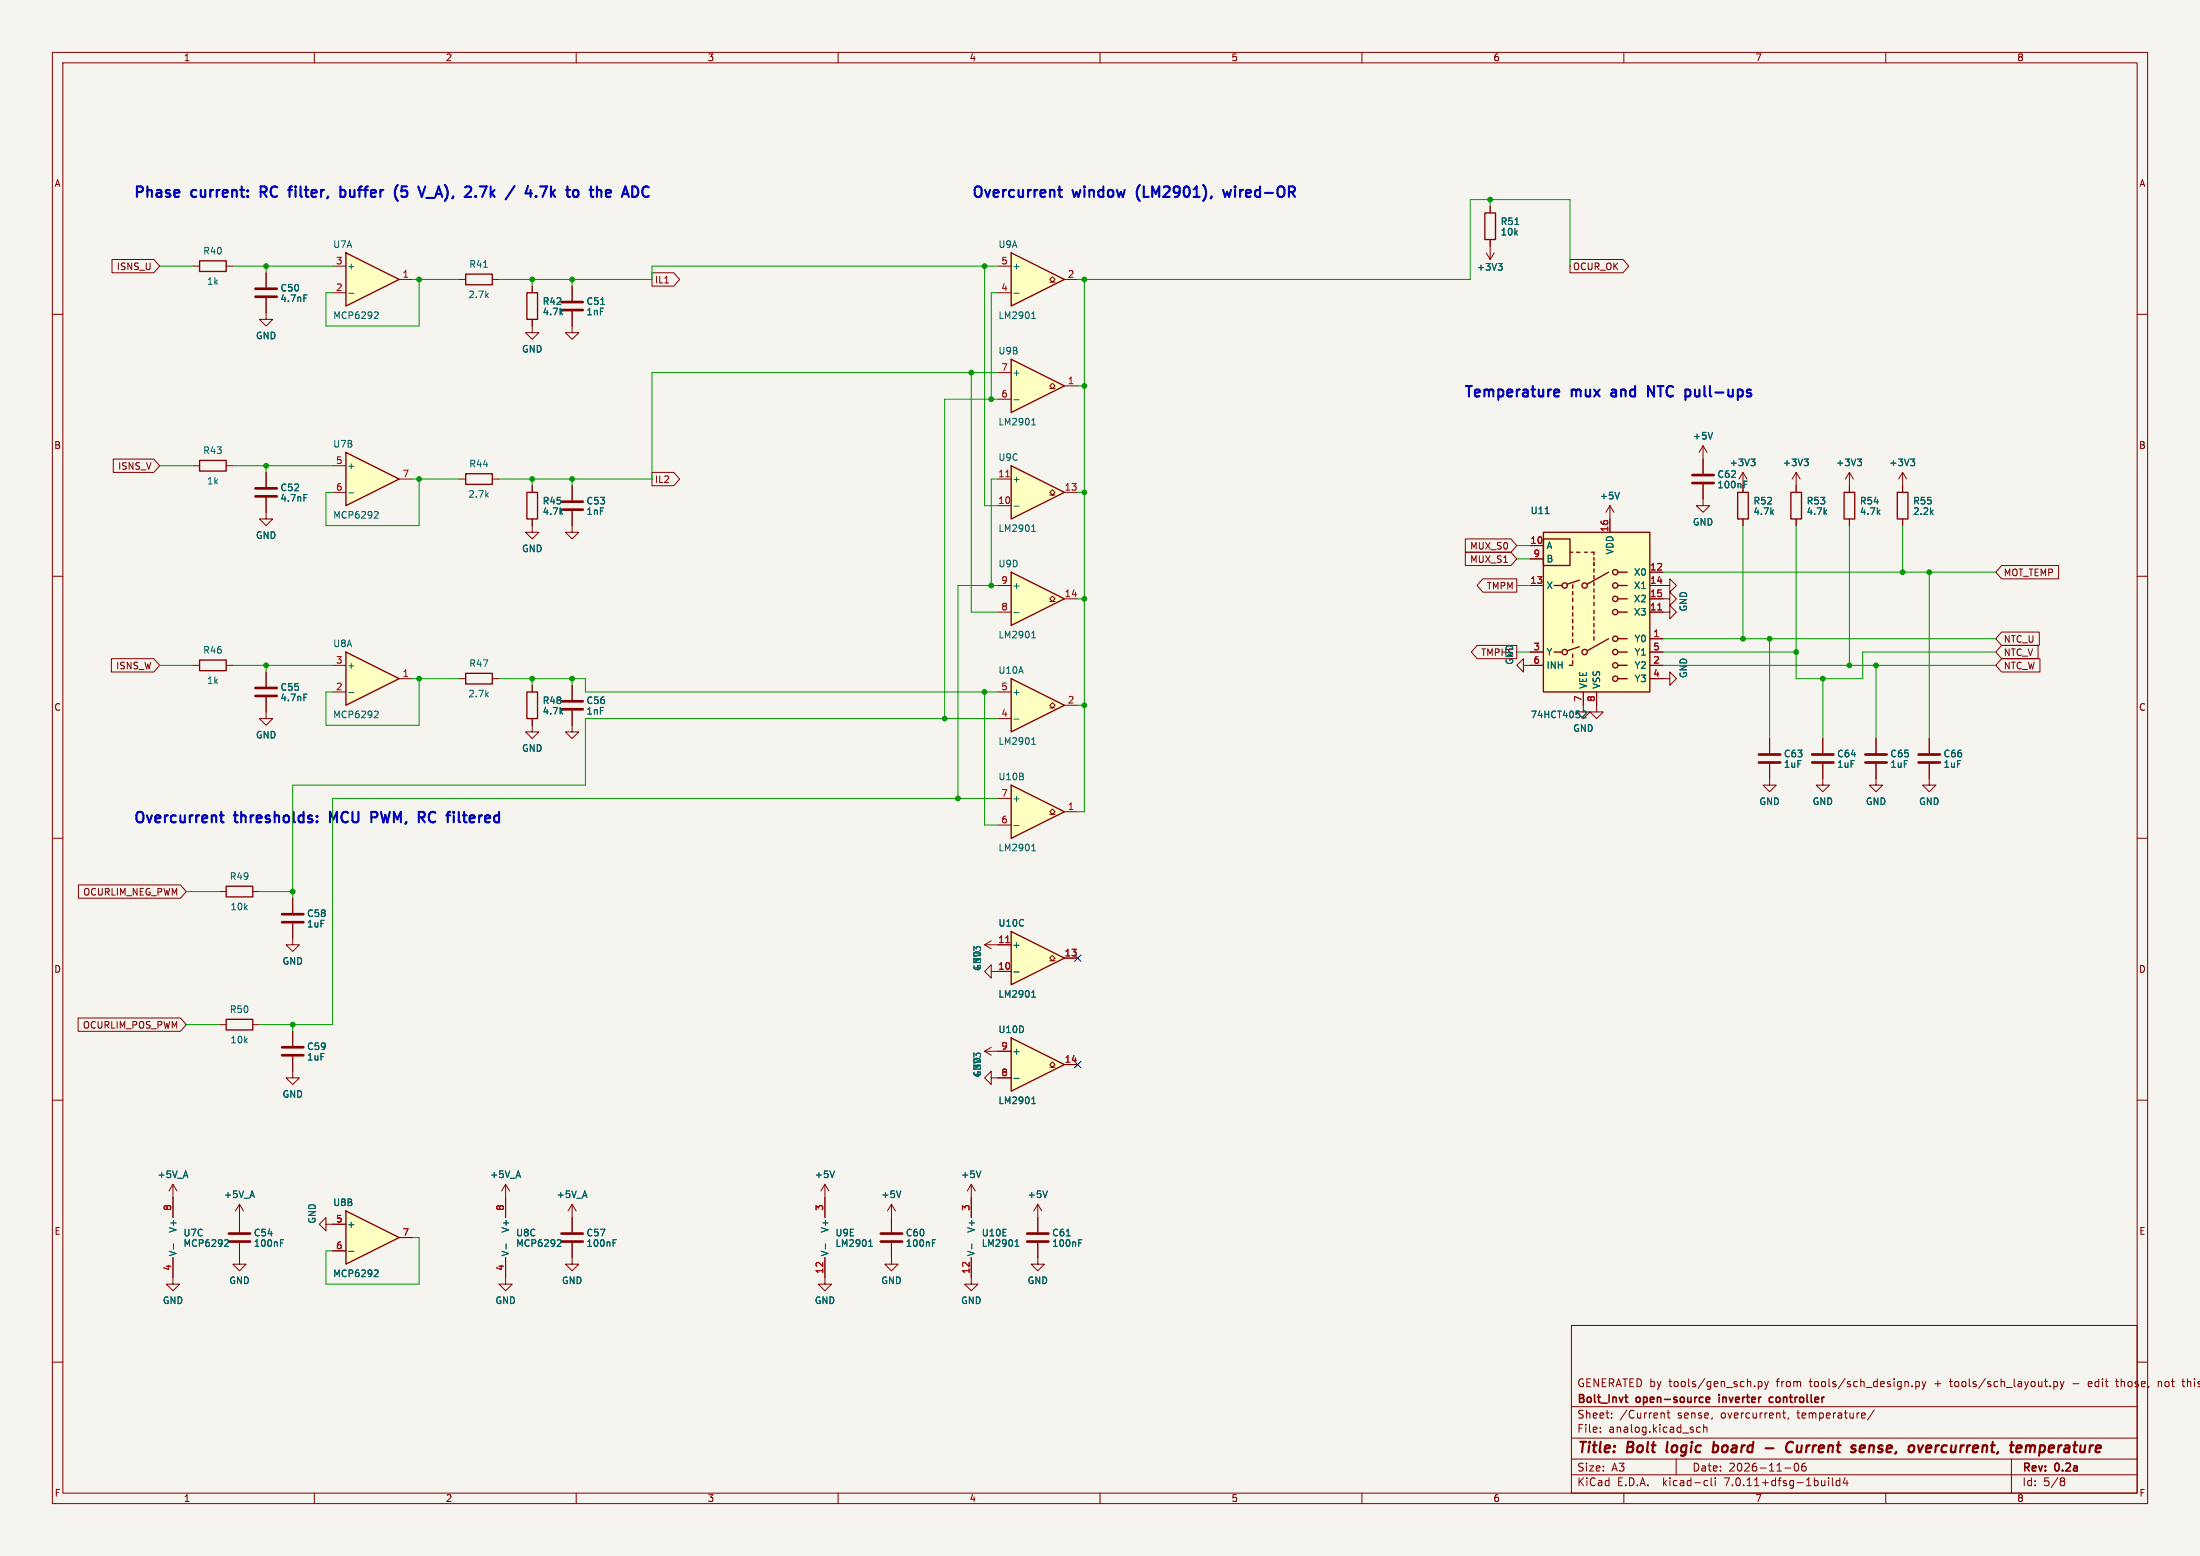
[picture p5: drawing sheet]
<svg xmlns="http://www.w3.org/2000/svg" width="420mm" height="297mm" viewBox="0 0 420 297" stroke-linecap="round" stroke-linejoin="round" font-family="sans-serif">
<path d="M0 0h420v297h-420z" fill="#f5f4ef" stroke="#f5f4ef" stroke-width=".19"/>
<g fill="none" stroke="#840000" stroke-width=".19">
<path d="M10 10h400v277h-400zM12 12h396v273h-396zM60 10v2M110 10v2M160 10v2M210 10v2M260 10v2M310 10v2M360 10v2M10 60h2M408 60h2M10 110h2"/>
<path d="M408 110h2M10 160h2M408 160h2M10 210h2M408 210h2M10 260h2M198.1 240v1.3h1.3l-1.3 1.3-1.3-1.3h1.3M300 253h108v32h-108zM408 260h2M300 278.5h108M300 274.5h108M300 268.5h108"/>
<path d="M305.5 273.2v.2M305.5 272.5v.1M307.7 270.5v.2M307.7 269.8v.1M317.3 269.7l.4 .1v.1v.8M318.2 269.7h.6M318.4 269.2v1.3l.4 .2M320 278.5v3M324.6 272.5l-.4-.1-.3 .3 .1 .6h.6M325.2 272.5l.2-.1 .4 .1 .1 .9M325.2 271.9v1.5M335.7 263.7v1.5"/>
<path d="M335.7 263.8l.4-.1 .3 .3-.2 .6h-.5M336.9 263.7l.3 1M337.2 264.7l-.3 .5M337.6 263.7l-.4 1M340.3 269.7h.6M340.5 269.2v1.3l.4 .2M341.4 270.6l-.1 .3M342.7 279.4l.2-.1a.8 .8 0 0 1 .5 .7 .8 .8 0 0 1-.5 .8 1 1 0 0 1-.2-1.4zM344.7 279.3a.59 .59 0 0 0-.8 .6v.6l.2 .2 .4 .1 .2-.2 .1-.5-.1-.2h-.5l-.3 .2M355.9 269.7l.2 .3-.7 .2M356 270.6l-.1 .1M357.8 269.1l-1.3 1.9"/>
<path d="M365 264.5v.2M365.7 263.8l.5-.1 .2 .3-.1 .6h-.6M365.7 263.7v1.5M366.9 263.7l.4 1M367.3 264.7l-.4 .5M367.7 263.7l-.4 1M384 278.5v6.5M391.4 264.5v.2M392.1 263.8l.4-.1 .3 .3-.1 .6h-.6M392.1 263.7v1.5M393.3 263.7l.4 1M393.7 264.7l-.4 .5"/>
<path d="M394 263.7l-.3 1M395.7 264.1h1.2M399.2 263.7h-.3l-.2 .2v.7l.5 .1M399.4 264l-.7 .2M403.9 263.7h.5M404.1 263.2v1.3l.3 .2M412 263.7v1M412.6 263.8l-.4-.1-.2 .1M416.5 263.7h.6M416.7 263.2v1.3l.4 .2M60 285v2M110 285v2"/>
<path d="M160 285v2M210 285v2M260 285v2M300 281.5h108M310 285v2M325.6 282.6l.4 .1M326 283.5l-.4 .1M326.7 282.1v1.3l.2 .2M327.4 282.1v.1M327.4 282.6v1M340.7 280.2h1.2M349.1 282.1v.1"/>
<path d="M349.1 282.6v1M349.8 282.1v1.3l.2 .2M351.2 282.7l-.4-.1-.3 .3 .2 .6h.5M351.2 282.1v1.5M352.2 282l-.3 1.1h.9M352.6 282.6v1M360 285v2M393.6 282.1h.3l.3 .3-.3 .3M393.6 282.7h.3M393.9 282.7l.2 .2 .1 .4-.3 .3h-.3"/>
</g>
<g fill="none" stroke="#840000" stroke-width=".4">
<path d="M318.3 275.2l-.1 1.9M327.1 276h.8M327.2 275.2l-.2 2M327.8 277a.66 .66 0 0 1-.8 .1M337.1 276.4h1.5M342.3 275.4a.88 .88 0 0 0-1 0 .88 .88 0 0 0-.3 .9 .69 .69 0 0 0 .3 .8 .69 .69 0 0 0 .8-.1M343.1 275.9v1.2h.6M355.4 275.9l.6 .1v.3l-1 .2M355.8 277.1l-.6 .1M367.1 275.9l-.6 1.3M368.6 276l-.5-.1-.3 .3-.1 .9h.8M368.7 276.3l-1 .2"/>
<path d="M386.8 276.1a.49 .49 0 0 1 .9 .1M386.8 275.9l-.1 1.3M387.7 276.2a.5 .5 0 0 1 .7-.2v1.2M387.7 276.2l-.2 1"/>
</g>
<path d="M310.2 266.7h.6M310.5 267.6l.3 .1M325.7 267.2l.7-.2-.1-.2-.4-.1-.2 .2 .1 .7h.5M328.2 266.2v.1M328.2 266.7v1M338.5 266.8l-.5-.1-.2 .3 .1 .6h.6" fill="none" stroke="#840000" stroke-width=".3"/>
<path d="M66 231.1l10.2 5.1-10.2 5.1z" fill="#ffffc2"/>
<g fill="none" stroke="#840000" stroke-width=".25">
<path d="M100.6 94h2v5.1h-2zM294.6 102.9h5.1v5.1h-5.1zM294.6 101.6h20.4v30.5h-20.4zM296.7 111.8h1.5M299.7 105.4h.5M300.2 111.6v.7M300.2 112.9v.6M300.2 114.2v.6M300.2 115.7v.6M300.2 117v.6M300.2 118.2v.7M300.2 119.5v.6"/>
<path d="M301 105.4h.6M301.5 110.7l-2.3 .8M302.5 105.4h.5M303.8 105.4h.5v.5M304.3 106.4v.5M304.3 107.3v.7M304.3 108.6v.6M304.3 109.9v.6M304.3 111.1v.7M304.3 112.4v.6M304.3 113.7v.6M304.3 114.9v.7"/>
<path d="M304.3 116.5v.6M304.3 117.7v.7M304.3 119v.6M307.1 109.2l-4.1 2.3M308.9 111.8h1.7M308.9 116.8h1.7M308.9 114.3h1.7M308.9 109.2h1.7M296.7 124.5h1.5M299.6 127h.6M300.2 120.8v.6M300.2 122v.7"/>
<path d="M300.2 124.8v.7M300.2 126.1v.6M301.5 123.4l-2.3 .8M304.3 120.3v.6M304.3 121.5v.7M307.1 121.9l-4.1 2.3M308.9 124.5h1.7M308.9 127h1.7M308.9 129.5h1.7M308.9 121.9h1.7M66 231.1l10.2 5.1-10.2 5.1z"/>
<circle cx="298.7" cy="111.8" r=".51"/>
<circle cx="302.5" cy="111.8" r=".51"/>
<circle cx="308.4" cy="114.3" r=".51"/>
<circle cx="308.4" cy="116.8" r=".51"/>
<circle cx="308.4" cy="111.8" r=".51"/>
<circle cx="308.4" cy="109.2" r=".51"/>
<circle cx="298.7" cy="124.5" r=".51"/>
<circle cx="302.5" cy="124.5" r=".51"/>
<circle cx="308.4" cy="129.5" r=".51"/>
<circle cx="308.4" cy="121.9" r=".51"/>
<circle cx="308.4" cy="127" r=".51"/>
<circle cx="308.4" cy="124.5" r=".51"/>
</g>
<g fill="none" stroke="#840000" stroke-width=".19">
<path d="M50.8 97.8v1.3h1.3l-1.3 1.2-1.3-1.2h1.3M101.6 99.1v2.5h1.3l-1.3 1.3-1.3-1.3h1.3M101.6 92.7v1.3M109.2 97.5v4.1h1.3l-1.3 1.3-1.3-1.3h1.3M109.2 92.7v2.8M307.3 96.5l-.7 1.3M307.3 96.5v5.1M307.3 96.5l.8 1.3M325.1 85.1l-.7 1.3M325.1 85.1v5.3M325.1 92.5v2.8M325.1 85.1l.8 1.3"/>
<path d="M332.7 90.2l-.7 1.2M332.7 90.2v2.5M332.7 90.2l.8 1.2M292.1 104.1h2.5M292.1 111.8h2.5M292.1 106.7h2.5M315 116.8h2.5M315 109.2h2.5M315 111.8h2.5M315 114.3h2.5M290.8 127v-1.3l-1.2 1.3 1.2 1.3v-1.3h3.8M292.1 124.5h2.5"/>
<path d="M302.3 132.1v2.5M304.8 132.1v3.8h1.3l-1.3 1.3-1.3-1.3h1.3M315 129.5h3.8v-1.2l1.2 1.2-1.2 1.3v-1.3M315 121.9h2.5M315 127h2.5M315 124.5h2.5M55.9 196.9v2.7M189.2 185.4v-1.2l-1.2 1.2 1.2 1.3v-1.3h1.3M55.9 201.7v2.8M62.2 233.7v-1.3l-1.2 1.3 1.2 1.2v-1.2h3.8M63.5 238.8h2.5M76.2 236.2h2.5"/>
<path d="M96.5 226.1v6.3M96.5 226.1l-.7 1.2M96.5 226.1l.8 1.2M157.5 228.6v3.8M170.2 229.9l-.8 1.2M170.2 229.9v2.5M170.2 229.9l.7 1.2M185.4 228.6v3.8M96.5 240v3.8M109.2 240v1.3h1.3l-1.3 1.3-1.3-1.3h1.3M157.5 240v5.1h1.2l-1.2 1.3-1.3-1.3h1.3M170.2 240v1.3h1.2l-1.2 1.3-1.3-1.3h1.3"/>
<path d="M185.4 240v5.1h1.3l-1.3 1.3-1.3-1.3h1.3"/>
</g>
<g fill="none" stroke="#006464" stroke-width=".19">
<path d="M295 98h.7M309.2 94l-.5 1.2M326.9 82.5l-.4 1.3M332.9 92.5h.5M332.9 91.8h.6M334.3 87.6h.7l-.4 .5M334.8 88.1l.2 .2v.3l-.2 .3M302.1 135.8l.5-.1 .2 .4-.8 .9h.8M66.6 238.9h.9M96.6 237.4v1M106.6 236.6l.4 .1 .1 .3-.8 .9h.8M157.6 237.4v1"/>
<path d="M165.8 237.9h.8M166 236.9l.2-.3v1.3M172 227.3l-.4 1.3M185.5 237.4v1M193.8 237.9h.7M193.9 236.9l.2-.3v1.3M71.7 242.4l.4 .1 .1 .3-.8 .9h.8"/>
</g>
<path d="M107.2 97.3h4.1M107.2 95.8h4.1M323.1 92.2h4.1M323.1 90.7h4.1M53.8 199.9h4.1M53.8 201.4h4.1" fill="none" stroke="#840000" stroke-width=".51"/>
<path d="M294.6 101.6h20.4v30.5h-20.4z" fill="#ffffc2" stroke="#ffffc2" stroke-width=".19"/>
<path d="M316.5 116.4h.7" fill="none" stroke="#a90000" stroke-width=".19"/>
<path d="M66 86.4l10.2 5-10.2 5.1z" fill="#ffffc2"/>
<path d="M66 86.4l10.2 5-10.2 5.1zM88.9 90.4h5.1v2.1h-5.1zM341.9 94h2v5.1h-2zM352 94h2.1v5.1h-2.1zM43.2 169.2h5.1v2h-5.1zM43.2 194.6h5.1v2h-5.1z" fill="none" stroke="#840000" stroke-width=".25"/>
<g fill="none" stroke="#840000" stroke-width=".19">
<path d="M63.5 88.9h2.5M63.5 94h2.5M76.2 91.4h2.5M87.6 91.4h1.3M94 91.4h1.2M342.9 90.2v3.8M342.9 99.1v1.2M342.9 90.2l-.8 1.2M342.9 90.2l.8 1.2M353.1 90.2l-.8 1.2M353.1 90.2v3.8M353.1 99.1v1.2"/>
<path d="M353.1 90.2l.7 1.2M317.5 111.8h1.3v-1.3l1.2 1.3-1.2 1.2v-1.2M337.8 141v2.8M337.8 145.8v2.8M348 141v2.8M348 145.8v2.8M358.1 145.8v4.1h1.3l-1.3 1.2-1.2-1.2h1.2M358.1 141v2.8M41.9 170.2h1.3M48.3 170.2h1.2M55.9 176.3v4h1.2l-1.2 1.3-1.3-1.3h1.3M55.9 171.5v2.7"/>
<path d="M189.2 179.6l-1.2 .7M41.9 195.6h1.3M48.3 195.6h1.2M188 180.3l1.2 .8M188 180.3h2.5M189.2 199.9l-1.2 .8M55.9 204.5v1.2h1.2l-1.2 1.3-1.3-1.3h1.3M188 200.7l1.2 .7M188 200.7h2.5M189.2 205.7v-1.2l-1.2 1.2 1.2 1.3v-1.3h1.3M33 226.1l-.7 1.2M33 226.1v6.3"/>
<path d="M33 226.1l.8 1.2M45.7 237.2v4.1h1.3l-1.3 1.3-1.3-1.3h1.3M45.7 229.9v5.3M45.7 229.9l-.7 1.2M45.7 229.9l.8 1.2M109.2 229.9l-.7 1.2M109.2 229.9v5.3M109.2 237.2v2.8M109.2 229.9l.8 1.2M157.5 226.1l-.8 1.2M157.5 226.1v2.5M157.5 226.1l.7 1.2"/>
<path d="M170.2 232.4v2.8M170.2 237.2v2.8M185.4 226.1l-.7 1.2M185.4 226.1v2.5M185.4 226.1l.8 1.2M33 240v5.1h1.3l-1.3 1.3-1.3-1.3h1.3"/>
</g>
<g fill="none" stroke="#006464" stroke-width=".19">
<path d="M66.6 94.1h.9M71.7 97.6l.4 .1 .1 .3-.8 .9h.8M344.4 87.6h.8l-.4 .5M345 88.1l.2 .2v.3l-.2 .3M354.6 87.6h.8l-.5 .5M355.1 88.1l.3 .2v.3l-.3 .3M186.4 181.1l-.5-.4v.8M186.4 180.9l.2-.2h.3l.3 .2M186.4 201.4l-.5-.4v.8M186.4 201.3l.2-.3h.3l.3 .3M33.1 237.4v1M43.1 236.6l.4 .1 .1 .3-.8 .9h.8"/>
<path d="M53.5 237.2h.5M53.5 236.6h.6M117 237.2h.5M117 236.6h.6M159.3 223.5l-.4 1.3M178 237.2h.4M178 236.6h.6M187.2 223.5l-.4 1.3"/>
</g>
<g fill="none" stroke="#840000" stroke-width=".51">
<path d="M335.8 145.5h4.1M335.8 144h4.1M345.9 145.5h4.1M345.9 144h4.1M356.1 145.5h4.1M356.1 144h4.1M53.8 176h4.1M53.8 174.5h4.1M43.7 237h4.1M43.7 235.5h4.1M107.2 237h4.1M107.2 235.5h4.1"/>
<path d="M168.1 237h4.1M168.1 235.5h4.1"/>
</g>
<path d="M193 177.8l10.2 5.1-10.2 5.1z" fill="#ffffc2"/>
<path d="M193 177.8l10.2 5.1-10.2 5.1z" fill="none" stroke="#840000" stroke-width=".25"/>
<path d="M190.5 185.4h2.5M190.5 180.3h2.5M200.4 183.4h.5l-.5-.5 .5-.5 .5 .5-.5 .5h.5M203.2 182.9h2.5M198.1 229.9v5.3M198.1 237.2v2.8M198.1 229.9l-.7 1.2M198.1 229.9l.8 1.2" fill="none" stroke="#840000" stroke-width=".19"/>
<path d="M193.6 185.5h.9M197 190.3h.7M197.1 189.4l.2-.3v1.2M199.9 227.3l-.4 1.3M203.6 235.9h.7M205.9 237.2h.5M205.9 236.6h.6" fill="none" stroke="#006464" stroke-width=".19"/>
<path d="M192 179.9h.7" fill="none" stroke="#a90000" stroke-width=".19"/>
<path d="M196.1 237h4.1M196.1 235.5h4.1" fill="none" stroke="#840000" stroke-width=".51"/>
<path d="M193 198.1l10.2 5.1-10.2 5.1z" fill="#ffffc2"/>
<path d="M193 198.1l10.2 5.1-10.2 5.1z" fill="none" stroke="#840000" stroke-width=".25"/>
<path d="M190.5 205.7h2.5M190.5 200.7h2.5M200.4 203.7h.5l-.5-.5 .5-.5 .5 .5-.5 .5h.5M203.2 203.2h2.5" fill="none" stroke="#840000" stroke-width=".19"/>
<path d="M193.6 205.8h.9M197 210.7h.7M197.1 209.7l.2-.3v1.3" fill="none" stroke="#006464" stroke-width=".19"/>
<path d="M193 109.2l10.2 5.1-10.2 5.1z" fill="#ffffc2"/>
<path d="M283.5 40.6h2v5.1h-2zM331.7 94h2.1v5.1h-2.1zM193 109.2l10.2 5.1-10.2 5.1z" fill="none" stroke="#840000" stroke-width=".25"/>
<path d="M284.5 39.4v1.2M283.7 48.3l.8 1.2M284.5 45.7v3.8M285.2 48.3l-.7 1.2M325.1 95.3v1.2h1.3l-1.3 1.3-1.3-1.3h1.3M332.7 99.1v1.2M190.5 116.8h2.5M190.5 111.8h2.5M200.4 114.8h.5l-.5-.5 .5-.5 .5 .5-.5 .5h.5M203.2 114.3h2.5M317.5 114.3h1.3v-1.3l1.2 1.3-1.2 1.3v-1.3M317.5 116.8h1.3v-1.2l1.2 1.2-1.2 1.3v-1.3" fill="none" stroke="#840000" stroke-width=".19"/>
<path d="M286 50.3h.8l-.4 .5M286.5 50.8l.3 .2v.3l-.3 .3M289.2 42.9h.7M193.6 116.9h.9M197 121.8h.7M197.1 120.8l.2-.3v1.3" fill="none" stroke="#006464" stroke-width=".19"/>
<path d="M193 48.3l10.2 5-10.2 5.1z" fill="#ffffc2"/>
<path d="M193 48.3l10.2 5-10.2 5.1z" fill="none" stroke="#840000" stroke-width=".25"/>
<path d="M190.5 55.9h2.5M190.5 50.8h2.5M200.4 53.8h.5l-.5-.5 .5-.5 .5 .5-.5 .5h.5M203.2 53.3h2.5M302.3 134.6v1.3h1.2l-1.2 1.3-1.3-1.3h1.3" fill="none" stroke="#840000" stroke-width=".19"/>
<path d="M193.6 56h.9M197.1 59.8l.2-.3v1.3M197 60.8h.7" fill="none" stroke="#006464" stroke-width=".19"/>
<path d="M193 129.5l10.2 5.1-10.2 5.1z" fill="#ffffc2"/>
<path d="M193 129.5l10.2 5.1-10.2 5.1z" fill="none" stroke="#840000" stroke-width=".25"/>
<path d="M190.5 137.2h2.5M190.5 132.1h2.5M200.4 135.1h.5l-.5-.5 .5-.5 .5 .5-.5 .5h.5M203.2 134.6h2.5M96.5 243.8v1.3h1.3l-1.3 1.3-1.3-1.3h1.3" fill="none" stroke="#840000" stroke-width=".19"/>
<path d="M193.6 137.3h.9M197 142.1h.7M197.1 141.1l.2-.3v1.3" fill="none" stroke="#006464" stroke-width=".19"/>
<path d="M193 149.9l10.2 5-10.2 5.1z" fill="#ffffc2"/>
<path d="M193 149.9l10.2 5-10.2 5.1z" fill="none" stroke="#840000" stroke-width=".25"/>
<path d="M190.5 157.5h2.5M190.5 152.4h2.5M200.4 155.4h.5l-.5-.5 .5-.5 .5 .5-.5 .5h.5M203.2 154.9h2.5" fill="none" stroke="#840000" stroke-width=".19"/>
<path d="M193.6 157.6h.9M197 162.4h.7M197.1 161.4l.2-.3v1.3" fill="none" stroke="#006464" stroke-width=".19"/>
<path d="M193 68.6l10.2 5.1-10.2 5z" fill="#ffffc2"/>
<path d="M193 68.6l10.2 5.1-10.2 5z" fill="none" stroke="#840000" stroke-width=".25"/>
<path d="M190.5 76.2h2.5M190.5 71.1h2.5M200.4 74.2h.5l-.5-.5 .5-.5 .5 .5-.5 .5h.5M203.2 73.7h2.5" fill="none" stroke="#840000" stroke-width=".19"/>
<path d="M193.6 76.3h.9M197 81.1h.7M197.1 80.2l.2-.4v1.3" fill="none" stroke="#006464" stroke-width=".19"/>
<path d="M193 88.9l10.2 5.1-10.2 5.1z" fill="#ffffc2"/>
<path d="M88.9 52.3h5.1v2.1h-5.1zM193 88.9l10.2 5.1-10.2 5.1zM362.2 94h2v5.1h-2zM100.6 132.1h2v5.1h-2z" fill="none" stroke="#840000" stroke-width=".25"/>
<g fill="none" stroke="#840000" stroke-width=".19">
<path d="M87.6 53.3h1.3M94 53.3h1.2M190.5 96.5h2.5M190.5 91.4h2.5M200.4 94.5h.5l-.5-.5 .5-.5 .5 .5-.5 .5h.5M203.2 94h2.5M363.2 90.2v3.8M363.2 99.1v1.2M363.2 90.2l-.7 1.2M363.2 90.2l.8 1.2M101.6 130.8v1.3M101.6 137.2v1.2"/>
<path d="M109.2 130.8v2.8M109.2 135.6v2.8M337.8 148.6v1.3h1.3l-1.3 1.2-1.3-1.2h1.3M348 148.6v1.3h1.2l-1.2 1.2-1.3-1.2h1.3M368.3 145.8v4.1h1.3l-1.3 1.2-1.3-1.2h1.3M368.3 141v2.8"/>
</g>
<path d="M92.3 51h.7M193.6 96.6h.9M364.7 87.6h.8l-.4 .5M365.3 88.1l.2 .2v.3l-.2 .3M197 101.4h.7M197.1 100.5l.2-.3v1.2" fill="none" stroke="#006464" stroke-width=".19"/>
<path d="M192 91h.7" fill="none" stroke="#a90000" stroke-width=".19"/>
<path d="M107.2 135.4h4.1M107.2 133.9h4.1M366.3 145.5h4M366.3 144h4" fill="none" stroke="#840000" stroke-width=".51"/>
<path d="M66 124.5l10.2 5-10.2 5.1z" fill="#ffffc2"/>
<path d="M38.1 87.9h5.1v2h-5.1zM38.1 126h5.1v2h-5.1zM66 124.5l10.2 5-10.2 5.1zM88.9 128.5h5.1v2.1h-5.1z" fill="none" stroke="#840000" stroke-width=".25"/>
<g fill="none" stroke="#840000" stroke-width=".19">
<path d="M50.8 59.7v1.3h1.3l-1.3 1.2-1.3-1.2h1.3M36.8 88.9h1.3M43.2 88.9h1.2M36.8 127h1.3M43.2 127h1.2M50.8 128.3v2.8M50.8 133.1v2.8M63.5 132.1h2.5M63.5 127h2.5M76.2 129.5h2.5M87.6 129.5h1.3M94 129.5h1.2"/>
<path d="M101.6 138.4v1.3h1.3l-1.3 1.3-1.3-1.3h1.3M109.2 138.4v1.3h1.3l-1.3 1.3-1.3-1.3h1.3"/>
</g>
<path d="M58 132.5h.6M66.6 132.2h.9M71.7 135.7l.4 .1 .1 .3-.8 .9h.8" fill="none" stroke="#006464" stroke-width=".19"/>
<path d="M48.8 132.8h4M48.8 131.3h4" fill="none" stroke="#840000" stroke-width=".51"/>
<path d="M66 48.3l10.2 5-10.2 5.1z" fill="#ffffc2"/>
<path d="M38.1 49.8h5.1v2h-5.1zM66 48.3l10.2 5-10.2 5.1zM100.6 55.9h2v5.1h-2z" fill="none" stroke="#840000" stroke-width=".25"/>
<g fill="none" stroke="#840000" stroke-width=".19">
<path d="M284.5 39.4v1.2M21.4 49.5h8l1.1 1.3-1.1 1.3h-8zM36.8 50.8h1.3M43.2 50.8h1.2M50.8 52.1v2.8M50.8 56.9v2.8M63.5 55.9h2.5M63.5 50.8h2.5M76.2 53.3h2.5M101.6 54.6v1.3M109.2 59.4v4.1h1.3l-1.3 1.3-1.3-1.3h1.3M109.2 54.6v2.8"/>
<path d="M124.5 52.1h4.1l1.1 1.2-1.1 1.3h-4.1zM284.5 45.7v1.3M299.7 49.5h10.1l1.1 1.3-1.1 1.3h-10.1zM101.6 61v2.5h1.3l-1.3 1.3-1.3-1.3h1.3M21.6 87.6h7.8l1.1 1.3-1.1 1.3h-7.8zM50.8 90.2v2.8M50.8 95v2.8M101.6 92.7v1.3M101.6 99.1v1.2M109.2 92.7v2.8M109.2 97.5v2.8M124.5 90.2h4.1l1.1 1.2-1.1 1.3h-4.1z"/>
<path d="M307.3 99.1v2.5M325.1 87.6v2.8M325.1 92.5v2.8M332.7 99.1v1.2M342.9 92.7v1.3M342.9 99.1v1.2M353.1 92.7v1.3M353.1 99.1v1.2M363.2 92.7v1.3M363.2 99.1v1.2M279.7 105.4h8.7l1.2 1.3-1.2 1.3h-8.7zM279.7 102.9h8.7l1.2 1.2-1.2 1.3h-8.7z"/>
<path d="M283.1 110.5h6.5v2.5h-6.5l-1.1-1.2zM292.1 104.1h2.5M292.1 111.8h2.5M292.1 106.7h2.5M315 116.8h2.5M315 109.2h2.5M315 111.8h2.5M315 114.3h2.5M382.1 107.9h10.9v2.6h-10.9l-1.1-1.3zM21.3 125.7h8.1l1.1 1.3-1.1 1.3h-8.1zM50.8 133.1v4.1h1.3l-1.3 1.2-1.3-1.2h1.3M50.8 128.3v2.8"/>
<path d="M101.6 130.8v1.3M101.6 137.2v1.2M109.2 130.8v2.8M109.2 135.6v2.8M282 123.2h7.6v2.5h-7.6l-1.1-1.2zM292.1 127h2.5M292.1 124.5h2.5M302.3 132.1v2.5M304.8 132.1v2.5M315 121.9h2.5M315 127h2.5M315 124.5h2.5"/>
<path d="M315 129.5h2.5M382.1 125.7h7.3v2.6h-7.3l-1.1-1.3zM382.1 120.6h7.2v2.6h-7.2l-1.1-1.3zM382.1 123.2h7v2.5h-7l-1.1-1.2zM337.8 141v2.8M337.8 145.8v2.8M348 141v2.8M348 145.8v2.8M358.1 141v2.8M358.1 145.8v2.8M368.3 141v2.8M368.3 145.8v2.8"/>
<path d="M15 168.9h19.4l1.2 1.3-1.2 1.3h-19.4zM55.9 171.5v2.7M55.9 176.3v2.8M14.9 194.3h19.5l1.2 1.3-1.2 1.3h-19.5zM55.9 196.9v2.7M190.5 185.4h2.5M190.5 180.3h2.5M203.2 182.9h2.5M55.9 201.7v2.8M190.5 205.7h2.5M190.5 200.7h2.5M203.2 203.2h2.5"/>
<path d="M33 228.6v3.8M45.7 232.4v2.8M45.7 237.2v2.8M63.5 233.7h2.5M63.5 238.8h2.5M76.2 236.2h2.5M96.5 228.6v3.8M109.2 232.4v2.8M109.2 237.2v2.8M157.5 228.6v3.8M170.2 232.4v2.8M170.2 237.2v2.8"/>
<path d="M185.4 228.6v3.8M198.1 232.4v2.8M198.1 237.2v2.8M33 240v3.8M96.5 240v3.8M157.5 240v3.8M185.4 240v3.8"/>
</g>
<g fill="none" stroke="#006464" stroke-width=".19">
<path d="M58 56.3h.6M66.6 56h.9M71.7 59.5l.4 .1 .1 .3-.8 .9h.8M114.7 58.1h.7M286 50.3h.8l-.4 .5M286.5 50.8l.3 .2v.3l-.3 .3M289.2 42.9h.7M58 94.4h.6M295 98h.7M309.2 94l-.5 1.2M326.9 82.5l-.4 1.3M332.9 92.5h.5"/>
<path d="M332.9 91.8h.6M334.3 87.6h.7l-.4 .5M334.8 88.1l.2 .2v.3l-.2 .3M344.4 87.6h.8l-.4 .5M345 88.1l.2 .2v.3l-.2 .3M354.6 87.6h.8l-.5 .5M355.1 88.1l.3 .2v.3l-.3 .3M364.7 87.6h.8l-.4 .5M365.3 88.1l.2 .2v.3l-.2 .3M58 132.5h.6M302.1 135.8l.5-.1 .2 .4-.8 .9h.8M186.4 181.1l-.5-.4v.8"/>
<path d="M186.4 180.9l.2-.2h.3l.3 .2M193.6 185.5h.9M197 190.3h.7M197.1 189.4l.2-.3v1.2M186.4 201.4l-.5-.4v.8M186.4 201.3l.2-.3h.3l.3 .3M193.6 205.8h.9M197 210.7h.7M197.1 209.7l.2-.3v1.3M33.1 237.4v1M43.1 236.6l.4 .1 .1 .3-.8 .9h.8M53.5 237.2h.5"/>
<path d="M53.5 236.6h.6M66.6 238.9h.9M96.6 237.4v1M106.6 236.6l.4 .1 .1 .3-.8 .9h.8M117 237.2h.5M117 236.6h.6M157.6 237.4v1M159.3 223.5l-.4 1.3M165.8 237.9h.8M166 236.9l.2-.3v1.3M172 227.3l-.4 1.3M178 237.2h.4"/>
<path d="M178 236.6h.6M185.5 237.4v1M187.2 223.5l-.4 1.3M193.8 237.9h.7M193.9 236.9l.2-.3v1.3M199.9 227.3l-.4 1.3M203.6 235.9h.7M205.9 237.2h.5M205.9 236.6h.6M71.7 242.4l.4 .1 .1 .3-.8 .9h.8"/>
</g>
<path d="M48.8 56.6h4M48.8 55.1h4M107.2 59.2h4.1M107.2 57.7h4.1M48.8 94.7h4M48.8 93.2h4" fill="none" stroke="#840000" stroke-width=".51"/>
<g fill="none" stroke="#0000c2" stroke-width=".4">
<path d="M49.8 36.6h.7M50.5 35.6h-.7v2M55 36.3h.8M55.8 35.6l-.4 .1M65 36.3h.6l.3 .3v.6l-.1 .3h-.8M65 35.6v2M77.7 35.6h-1l-.1 .9 .3-.2 .7 .1 .2 .3-.1 .7-.3 .2h-.5l-.3-.2M81.4 37.8h1.5M83.8 35.6l-.7 2M91.6 35.6h1.3l-.9 2M100.8 35.5l-.5 1.4h1.3M101.3 36.3v1.3"/>
<path d="M103.1 35.6h1.3l-.8 2M105.2 35.6v2M105.4 36.8l.5 .8M105.9 36.3l-.7 .7M113.9 35.6v2M114.7 36.3a.54 .54 0 0 0-.8 .1M118.7 37.6l.7-2 .6 2M118.9 37h1M202 36.3h.7M202.3 37.3v.2l.4 .1M233.5 36.3l.4 1.3 .4-1 .3 1M297 74.4h.6l.1 .4-1 .2"/>
<path d="M297.6 75.6l-.6 .1M307.7 75v.6M314.6 75.7v-2l1.2 2M41.9 155.6h.8M42.2 156.7l.1 .2 .4 .1M63.7 156.4l-.7-1.4v2M70.9 155l1 .1M71.9 155.9l-1 .1M80.4 156l.7 1M80.9 155.1a.54 .54 0 0 1 0 .8M87.6 155v1.7l.3 .3"/>
</g>
<g fill="none" stroke="#009600" stroke-width=".19">
<path d="M284.5 38.1v1.3M30.5 50.8h6.3M44.4 50.8h19.1M50.8 50.8v1.3M78.7 53.3h8.9M80 53.3v8.9h-17.8v-6.3h1.3M101.6 53.3v1.3M109.2 53.3v1.3M188 50.8v45.7h2.5M190.5 50.8h-66v2.5h-29.3M190.5 55.9h-1.3v20.3M207 53.3v101.6h-1.3"/>
<path d="M299.7 50.8v-12.7h-19v15.2h-75M185.4 71.1v45.7h5.1M190.5 71.1h-66v20.3h-29.3M190.5 76.2h-10.2v61M205.7 73.7h1.3M30.5 88.9h6.3M44.4 88.9h19.1M50.8 88.9v1.3M78.7 91.4h8.9M80 91.4v8.9h-17.8v-6.3h1.3M101.6 91.4v1.3M109.2 91.4v1.3"/>
<path d="M190.5 91.4h-1.3v20.4M205.7 94h1.3M190.5 111.8h-7.6v40.6M205.7 114.3h1.3M289.6 111.8h2.5M289.6 104.1h2.5M289.6 106.7h2.5M317.5 109.2h63.5M332.7 100.3v21.6M342.9 100.3v29.2h12.7v-5h25.4M353.1 100.3v26.7M363.2 100.3v8.9"/>
<path d="M368.3 109.2v31.8M30.5 127h6.3M44.4 127h19.1M50.8 127v1.3M78.7 129.5h8.9M80 129.5v8.9h-17.8v-6.3h1.3M95.2 129.5h16.6v2.6h78.7M101.6 129.5v1.3M109.2 129.5v1.3M188 132.1v25.4h2.5M190.5 137.2h-78.7v12.7h-55.9v21.6M205.7 134.6h1.3"/>
<path d="M289.6 124.5h2.5M317.5 124.5h25.4M317.5 127h63.5M317.5 121.9h63.5M337.8 121.9v19.1M348 129.5v11.5M358.1 127v14M190.5 152.4h-127v43.2h-14M35.6 170.2h6.3M49.5 170.2h6.4M35.6 195.6h6.3M55.9 195.6v1.3"/>
<path d="M78.7 236.2h1.3v8.9h-17.8v-6.3h1.3"/>
</g>
<path d="M205.1 182.3l1.2 1.2M206.3 182.3l-1.2 1.2M205.1 202.6l1.2 1.2M206.3 202.6l-1.2 1.2" fill="none" stroke="#000084" stroke-width=".19"/>
<path d="M316.5 116.4h.7M192 179.9h.7" fill="none" stroke="#a90000" stroke-width=".19"/>
<g fill="#009600" stroke="#009600" stroke-width=".19">
<circle cx="80" cy="53.3" r=".46"/>
<circle cx="109.2" cy="53.3" r=".46"/>
<circle cx="101.6" cy="53.3" r=".46"/>
<circle cx="50.8" cy="50.8" r=".46"/>
<circle cx="50.8" cy="88.9" r=".46"/>
<circle cx="185.4" cy="71.1" r=".46"/>
<circle cx="188" cy="132.1" r=".46"/>
<circle cx="50.8" cy="127" r=".46"/>
<circle cx="101.6" cy="129.5" r=".46"/>
<circle cx="109.2" cy="129.5" r=".46"/>
<circle cx="109.2" cy="91.4" r=".46"/>
<circle cx="80" cy="129.5" r=".46"/>
<circle cx="80" cy="91.4" r=".46"/>
<circle cx="101.6" cy="91.4" r=".46"/>
<circle cx="55.9" cy="195.6" r=".46"/>
<circle cx="55.9" cy="170.2" r=".46"/>
<circle cx="337.8" cy="121.9" r=".46"/>
<circle cx="332.7" cy="121.9" r=".46"/>
<circle cx="284.5" cy="38.1" r=".46"/>
<circle cx="188" cy="50.8" r=".46"/>
<circle cx="207" cy="53.3" r=".46"/>
<circle cx="207" cy="134.6" r=".46"/>
<circle cx="189.2" cy="111.8" r=".46"/>
<circle cx="207" cy="114.3" r=".46"/>
<circle cx="207" cy="73.7" r=".46"/>
<circle cx="189.2" cy="76.2" r=".46"/>
<circle cx="207" cy="94" r=".46"/>
<circle cx="368.3" cy="109.2" r=".46"/>
<circle cx="363.2" cy="109.2" r=".46"/>
<circle cx="353.1" cy="127" r=".46"/>
<circle cx="358.1" cy="127" r=".46"/>
<circle cx="348" cy="129.5" r=".46"/>
<circle cx="342.9" cy="124.5" r=".46"/>
<circle cx="180.3" cy="137.2" r=".46"/>
<circle cx="182.9" cy="152.4" r=".46"/>
</g>
<g font-size="2.8" fill="#0000c2">
<text x="25.4" y="37.9">Phase</text>
<text x="36.7" y="37.9">current:</text>
<text x="50.6" y="37.9">RC</text>
<text x="56.9" y="37.9">filter,</text>
<text x="67.5" y="37.9">buffer</text>
<text x="78.6" y="37.9">(5</text>
<text x="84.2" y="37.9">V_A),</text>
<text x="93.8" y="37.9">2.7k</text>
<text x="102.5" y="37.9">/</text>
<text x="106.9" y="37.9">4.7k</text>
<text x="115.6" y="37.9">to</text>
<text x="120.9" y="37.9">the</text>
<text x="185.4" y="37.9">Overcurrent</text>
<text x="205" y="37.9">window</text>
<text x="217.9" y="37.9">(LM2901),</text>
<text x="235.3" y="37.9">wired-OR</text>
<text x="279.4" y="76">Temperature</text>
<text x="300.1" y="76">mux</text>
<text x="308.5" y="76">and</text>
<text x="316.3" y="76">NTC</text>
<text x="324.2" y="76">pull-ups</text>
<text x="25.4" y="157.2">Overcurrent</text>
<text x="45" y="157.2">thresholds:</text>
<text x="63.9" y="157.2">MCU</text>
<text x="72.6" y="157.2">PWM,</text>
<text x="82.4" y="157.2">RC</text>
<text x="88.7" y="157.2">filtered</text>
</g>
<g font-size="2.8" fill="#840000">
<text x="301" y="277.9">Title:</text>
<text x="310.6" y="277.9">Bolt</text>
<text x="319" y="277.9">logic</text>
<text x="328.6" y="277.9">board</text>
<text x="344.2" y="277.9">Current</text>
<text x="357.5" y="277.9">sense,</text>
<text x="369.3" y="277.9">overcurrent,</text>
<text x="389.5" y="277.9">temperature</text>
</g>
<g font-size="2.1" fill="#840000">
<text x="301" y="268.2">Bolt_Invt</text>
<text x="301" y="265">GENERATED by</text>
<text x="312.4" y="268.2">open-source</text>
<text x="318.7" y="265">tools/gen_sch.py</text>
<text x="328.8" y="268.2">inverter</text>
<text x="339.1" y="268.2">controller</text>
<text x="339.3" y="265">from</text>
<text x="345.8" y="265">tools/sch_design.py</text>
<text x="369.7" y="265">+</text>
<text x="372.9" y="265">tools/sch_layout.py</text>
<text x="399.5" y="265">edit</text>
<text x="405" y="265">those,</text>
<text x="413.1" y="265">not</text>
<text x="418" y="265">this</text>
<text x="301" y="273.7">File:</text>
<text x="301" y="271">Sheet:</text>
<text x="307.1" y="273.7">analog.kicad_sch</text>
<text x="309.2" y="271">/Current</text>
<text x="320.3" y="271">sense,</text>
<text x="328.7" y="271">overcurrent,</text>
<text x="343.4" y="271">temperature/</text>
<text x="301" y="281.1">Size:</text>
<text x="307.6" y="281.1">A3</text>
<text x="323" y="281.1">Date:</text>
<text x="330" y="281.1">2026-11-06</text>
<text x="386" y="281.3">Rev:</text>
<text x="392.4" y="281.3">0.2a</text>
<text x="301" y="283.9">KiCad</text>
<text x="308.7" y="283.9">E.D.A.</text>
<text x="317.6" y="283.9">kicad-cli</text>
<text x="329.5" y="283.9">7.0.11+dfsg-1build4</text>
<text x="386" y="283.9">Id:</text>
<text x="390.1" y="283.9">5/8</text>
</g>
<g font-size="1.8" fill="#840000">
<text x="35" y="11.9">1</text>
<text x="85" y="11.9">2</text>
<text x="135" y="11.9">3</text>
<text x="185" y="11.9">4</text>
<text x="235" y="11.9">5</text>
<text x="285" y="11.9">6</text>
<text x="335" y="11.9">7</text>
<text x="385" y="11.9">8</text>
<text x="10.3" y="35.9">A</text>
<text x="408.3" y="35.9">A</text>
<text x="22.2" y="51.8">ISNS_U</text>
<text x="300.2" y="51.8">OCUR_OK</text>
<text x="124.9" y="54.3">IL1</text>
<text x="10.3" y="85.9">B</text>
<text x="22.4" y="89.9">ISNS_V</text>
<text x="408.2" y="85.9">B</text>
<text x="124.9" y="92.4">IL2</text>
<text x="327.8" y="93.4">100nF</text>
<text x="280.6" y="107.6">MUX_S1</text>
<text x="280.6" y="105.1">MUX_S0</text>
<text x="283.7" y="112.7">TMPM</text>
<text x="382.4" y="110.2">MOT_TEMP</text>
<text x="282.7" y="125.4">TMPHS</text>
<text x="382.4" y="122.9">NTC_U</text>
<text x="382.4" y="125.4">NTC_V</text>
<text x="22.1" y="128">ISNS_W</text>
<text x="382.4" y="128">NTC_W</text>
<text x="10.3" y="135.9">C</text>
<text x="408.2" y="135.9">C</text>
<text x="15.8" y="171.1">OCURLIM_NEG_PWM</text>
<text x="10.3" y="185.9">D</text>
<text x="408.2" y="185.9">D</text>
<text x="15.7" y="196.5">OCURLIM_POS_PWM</text>
<text x="10.3" y="235.9">E</text>
<text x="408.3" y="235.9">E</text>
<text x="10.3" y="285.9">F</text>
<text x="35" y="286.9">1</text>
<text x="85" y="286.9">2</text>
<text x="135" y="286.9">3</text>
<text x="185" y="286.9">4</text>
<text x="235" y="286.9">5</text>
<text x="285" y="286.9">6</text>
<text x="335" y="286.9">7</text>
<text x="385" y="286.9">8</text>
<text x="408.3" y="285.9">F</text>
</g>
<g font-size="1.8" fill="#006464">
<text x="63.5" y="47.5">U7A</text>
<text x="190.5" y="47.5">U9A</text>
<text x="286.4" y="43.1">R51</text>
<text x="286.4" y="45.1">10k</text>
<text x="38.7" y="48.8">R40</text>
<text x="66.2" y="51.7">+</text>
<text x="89.5" y="51.3">R41</text>
<text x="193.2" y="51.7">+</text>
<text x="281.8" y="51.9">+3V3</text>
<text x="39.4" y="54.6">1k</text>
<text x="53.4" y="55.8">C50</text>
<text x="53.4" y="57.8">4.7nF</text>
<text x="89.3" y="57.1">2.7k</text>
<text x="103.5" y="58.4">R42</text>
<text x="111.9" y="58.4">C51</text>
<text x="48.8" y="65">GND</text>
<text x="63.5" y="61.1">MCP6292</text>
<text x="103.5" y="60.4">4.7k</text>
<text x="111.9" y="60.4">1nF</text>
<text x="190.5" y="61.1">LM2901</text>
<text x="99.6" y="67.5">GND</text>
<text x="190.5" y="67.8">U9B</text>
<text x="193.2" y="72">+</text>
<text x="190.5" y="81.4">LM2901</text>
<text x="38.7" y="86.9">R43</text>
<text x="63.5" y="85.6">U7B</text>
<text x="66.2" y="89.8">+</text>
<text x="89.5" y="89.4">R44</text>
<text x="190.5" y="88.2">U9C</text>
<text x="323.1" y="84.1">+5V</text>
<text x="330.1" y="89.2">+3V3</text>
<text x="340.3" y="89.2">+3V3</text>
<text x="350.4" y="89.2">+3V3</text>
<text x="360.6" y="89.2">+3V3</text>
<text x="39.4" y="92.7">1k</text>
<text x="53.4" y="93.9">C52</text>
<text x="53.4" y="95.9">4.7nF</text>
<text x="89.3" y="95.2">2.7k</text>
<text x="193.2" y="92.3">+</text>
<text x="305.3" y="95.5">+5V</text>
<text x="327.8" y="91.4">C62</text>
<text x="63.5" y="99.2">MCP6292</text>
<text x="103.5" y="96.5">R45</text>
<text x="103.5" y="98.5">4.7k</text>
<text x="111.9" y="96.5">C53</text>
<text x="111.9" y="98.5">1nF</text>
<text x="190.5" y="101.7">LM2901</text>
<text x="292.1" y="98.3">U11</text>
<text x="323.1" y="100.5">GND</text>
<text x="334.7" y="96.5">R52</text>
<text x="334.7" y="98.5">4.7k</text>
<text x="344.8" y="96.5">R53</text>
<text x="344.8" y="98.5">4.7k</text>
<text x="355" y="96.5">R54</text>
<text x="355" y="98.5">4.7k</text>
<text x="365.1" y="96.5">R55</text>
<text x="365.1" y="98.5">2.2k</text>
<text x="48.8" y="103.1">GND</text>
<text x="99.6" y="105.6">GND</text>
<text x="295.1" y="105">A</text>
<text x="295.1" y="107.5">B</text>
<text x="308.2" y="105.9" transform="rotate(-90 308.2 105.9)">VDD</text>
<text x="190.5" y="108.5">U9D</text>
<text x="193.2" y="112.6">+</text>
<text x="295.1" y="112.6">X</text>
<text x="311.8" y="110.1">X0</text>
<text x="311.8" y="112.6">X1</text>
<text x="311.8" y="117.7">X3</text>
<text x="311.8" y="115.2">X2</text>
<text x="322.3" y="116.8" transform="rotate(-90 322.3 116.8)">GND</text>
<text x="38.7" y="125">R46</text>
<text x="63.5" y="123.7">U8A</text>
<text x="190.5" y="122">LM2901</text>
<text x="295.1" y="125.3">Y</text>
<text x="312" y="122.8">Y0</text>
<text x="312" y="125.3">Y1</text>
<text x="39.4" y="130.8">1k</text>
<text x="66.2" y="127.9">+</text>
<text x="89.5" y="127.5">R47</text>
<text x="190.5" y="128.8">U10A</text>
<text x="289.1" y="127" transform="rotate(-90 289.1 127)">GND</text>
<text x="295.1" y="127.9">INH</text>
<text x="303.1" y="131.6" transform="rotate(-90 303.1 131.6)">VEE</text>
<text x="305.7" y="131.6" transform="rotate(-90 305.7 131.6)">VSS</text>
<text x="312" y="127.9">Y2</text>
<text x="312" y="130.4">Y3</text>
<text x="322.3" y="129.5" transform="rotate(-90 322.3 129.5)">GND</text>
<text x="53.4" y="132">C55</text>
<text x="53.4" y="134">4.7nF</text>
<text x="63.5" y="137.3">MCP6292</text>
<text x="89.3" y="133.3">2.7k</text>
<text x="103.5" y="134.6">R48</text>
<text x="103.5" y="136.6">4.7k</text>
<text x="111.9" y="134.6">C56</text>
<text x="111.9" y="136.6">1nF</text>
<text x="193.2" y="132.9">+</text>
<text x="292.1" y="137.3">74HCT4052</text>
<text x="48.8" y="141.2">GND</text>
<text x="99.6" y="143.7">GND</text>
<text x="190.5" y="142.4">LM2901</text>
<text x="300.2" y="139.9">GND</text>
<text x="190.5" y="149.1">U10B</text>
<text x="340.5" y="144.7">C63</text>
<text x="340.5" y="146.7">1uF</text>
<text x="350.6" y="144.7">C64</text>
<text x="350.6" y="146.7">1uF</text>
<text x="360.8" y="144.7">C65</text>
<text x="360.8" y="146.7">1uF</text>
<text x="370.9" y="144.7">C66</text>
<text x="370.9" y="146.7">1uF</text>
<text x="193.2" y="153.3">+</text>
<text x="335.8" y="153.9">GND</text>
<text x="345.9" y="153.9">GND</text>
<text x="356.1" y="153.9">GND</text>
<text x="366.3" y="153.9">GND</text>
<text x="190.5" y="162.7">LM2901</text>
<text x="43.8" y="168.1">R49</text>
<text x="43.9" y="173.9">10k</text>
<text x="58.5" y="175.2">C58</text>
<text x="58.5" y="177.2">1uF</text>
<text x="190.5" y="177.1">U10C</text>
<text x="53.8" y="184.3">GND</text>
<text x="187.5" y="185.6" transform="rotate(-90 187.5 185.6)">+3V3</text>
<text x="187.5" y="185.4" transform="rotate(-90 187.5 185.4)">GND</text>
<text x="193.2" y="181.2">+</text>
<text x="190.5" y="190.6">LM2901</text>
<text x="43.8" y="193.5">R50</text>
<text x="190.5" y="197.4">U10D</text>
<text x="43.9" y="199.3">10k</text>
<text x="58.5" y="200.6">C59</text>
<text x="58.5" y="202.6">1uF</text>
<text x="193.2" y="201.5">+</text>
<text x="53.8" y="209.7">GND</text>
<text x="187.5" y="206" transform="rotate(-90 187.5 206)">+3V3</text>
<text x="187.5" y="205.7" transform="rotate(-90 187.5 205.7)">GND</text>
<text x="190.5" y="210.9">LM2901</text>
<text x="30" y="225.1">+5V_A</text>
<text x="93.5" y="225.1">+5V_A</text>
<text x="155.4" y="225.1">+5V</text>
<text x="183.4" y="225.1">+5V</text>
<text x="42.7" y="228.9">+5V_A</text>
<text x="60.5" y="233.7" transform="rotate(-90 60.5 233.7)">GND</text>
<text x="63.5" y="230.4">U8B</text>
<text x="106.2" y="228.9">+5V_A</text>
<text x="168.1" y="228.9">+5V</text>
<text x="196.1" y="228.9">+5V</text>
<text x="33.9" y="239.9" transform="rotate(-90 33.9 239.9)">V-</text>
<text x="33.9" y="235.4" transform="rotate(-90 33.9 235.4)">V+</text>
<text x="34.9" y="236.2">U7C</text>
<text x="34.9" y="238.2">MCP6292</text>
<text x="48.4" y="236.2">C54</text>
<text x="48.4" y="238.2">100nF</text>
<text x="66.2" y="234.5">+</text>
<text x="97.4" y="239.9" transform="rotate(-90 97.4 239.9)">V-</text>
<text x="97.4" y="235.4" transform="rotate(-90 97.4 235.4)">V+</text>
<text x="98.4" y="236.2">U8C</text>
<text x="98.4" y="238.2">MCP6292</text>
<text x="111.9" y="236.2">C57</text>
<text x="111.9" y="238.2">100nF</text>
<text x="158.3" y="239.9" transform="rotate(-90 158.3 239.9)">V-</text>
<text x="158.3" y="235.4" transform="rotate(-90 158.3 235.4)">V+</text>
<text x="159.4" y="236.2">U9E</text>
<text x="159.4" y="238.2">LM2901</text>
<text x="172.8" y="236.2">C60</text>
<text x="172.8" y="238.2">100nF</text>
<text x="186.3" y="239.9" transform="rotate(-90 186.3 239.9)">V-</text>
<text x="186.3" y="235.4" transform="rotate(-90 186.3 235.4)">V+</text>
<text x="187.3" y="236.2">U10E</text>
<text x="187.3" y="238.2">LM2901</text>
<text x="200.8" y="236.2">C61</text>
<text x="200.8" y="238.2">100nF</text>
<text x="43.7" y="245.3">GND</text>
<text x="63.5" y="244">MCP6292</text>
<text x="107.2" y="245.3">GND</text>
<text x="168.1" y="245.3">GND</text>
<text x="196.1" y="245.3">GND</text>
<text x="31" y="249.1">GND</text>
<text x="94.5" y="249.1">GND</text>
<text x="155.4" y="249.1">GND</text>
<text x="183.4" y="249.1">GND</text>
</g>
<g font-size="1.8" fill="#a90000">
<text x="64.1" y="50.5">3</text>
<text x="76.8" y="53.1">1</text>
<text x="191.1" y="50.5">5</text>
<text x="203.8" y="53.1">2</text>
<text x="64.1" y="55.6">2</text>
<text x="191.1" y="55.6">4</text>
<text x="191.1" y="70.9">7</text>
<text x="191.1" y="75.9">6</text>
<text x="203.8" y="73.4">1</text>
<text x="64.1" y="88.6">5</text>
<text x="64.1" y="93.7">6</text>
<text x="76.8" y="91.2">7</text>
<text x="190.5" y="91.2">11</text>
<text x="203.2" y="93.7">13</text>
<text x="190.5" y="96.3">10</text>
<text x="307.1" y="101.6" transform="rotate(-90 307.1 101.6)">16</text>
<text x="292.1" y="103.9">10</text>
<text x="292.7" y="106.4">9</text>
<text x="191.1" y="111.5">9</text>
<text x="292.1" y="111.5">13</text>
<text x="314.9" y="109">12</text>
<text x="314.9" y="111.5">14</text>
<text x="191.1" y="116.6">8</text>
<text x="203.2" y="114">14</text>
<text x="314.9" y="116.6">11</text>
<text x="314.9" y="114">15</text>
<text x="292.7" y="124.2">3</text>
<text x="315.5" y="121.7">1</text>
<text x="315.5" y="124.2">5</text>
<text x="64.1" y="131.8">2</text>
<text x="64.1" y="126.7">3</text>
<text x="76.8" y="129.3">1</text>
<text x="191.1" y="131.8">5</text>
<text x="292.7" y="126.7">6</text>
<text x="315.5" y="126.7">2</text>
<text x="315.5" y="129.3">4</text>
<text x="191.1" y="136.9">4</text>
<text x="203.8" y="134.4">2</text>
<text x="302" y="134.1" transform="rotate(-90 302 134.1)">7</text>
<text x="304.5" y="134.1" transform="rotate(-90 304.5 134.1)">8</text>
<text x="191.1" y="152.1">7</text>
<text x="203.8" y="154.7">1</text>
<text x="191.1" y="157.2">6</text>
<text x="190.5" y="185.2">10</text>
<text x="190.5" y="180.1">11</text>
<text x="203.2" y="182.6">13</text>
<text x="191.1" y="200.4">9</text>
<text x="203.2" y="202.9">14</text>
<text x="191.1" y="205.5">8</text>
<text x="32.8" y="231.2" transform="rotate(-90 32.8 231.2)">8</text>
<text x="64.1" y="233.4">5</text>
<text x="96.3" y="231.2" transform="rotate(-90 96.3 231.2)">8</text>
<text x="157.2" y="231.2" transform="rotate(-90 157.2 231.2)">3</text>
<text x="185.2" y="231.2" transform="rotate(-90 185.2 231.2)">3</text>
<text x="64.1" y="238.5">6</text>
<text x="76.8" y="236">7</text>
<text x="32.8" y="242.6" transform="rotate(-90 32.8 242.6)">4</text>
<text x="96.3" y="242.6" transform="rotate(-90 96.3 242.6)">4</text>
<text x="157.2" y="243.2" transform="rotate(-90 157.2 243.2)">12</text>
<text x="185.2" y="243.2" transform="rotate(-90 185.2 243.2)">12</text>
</g>
</svg>
